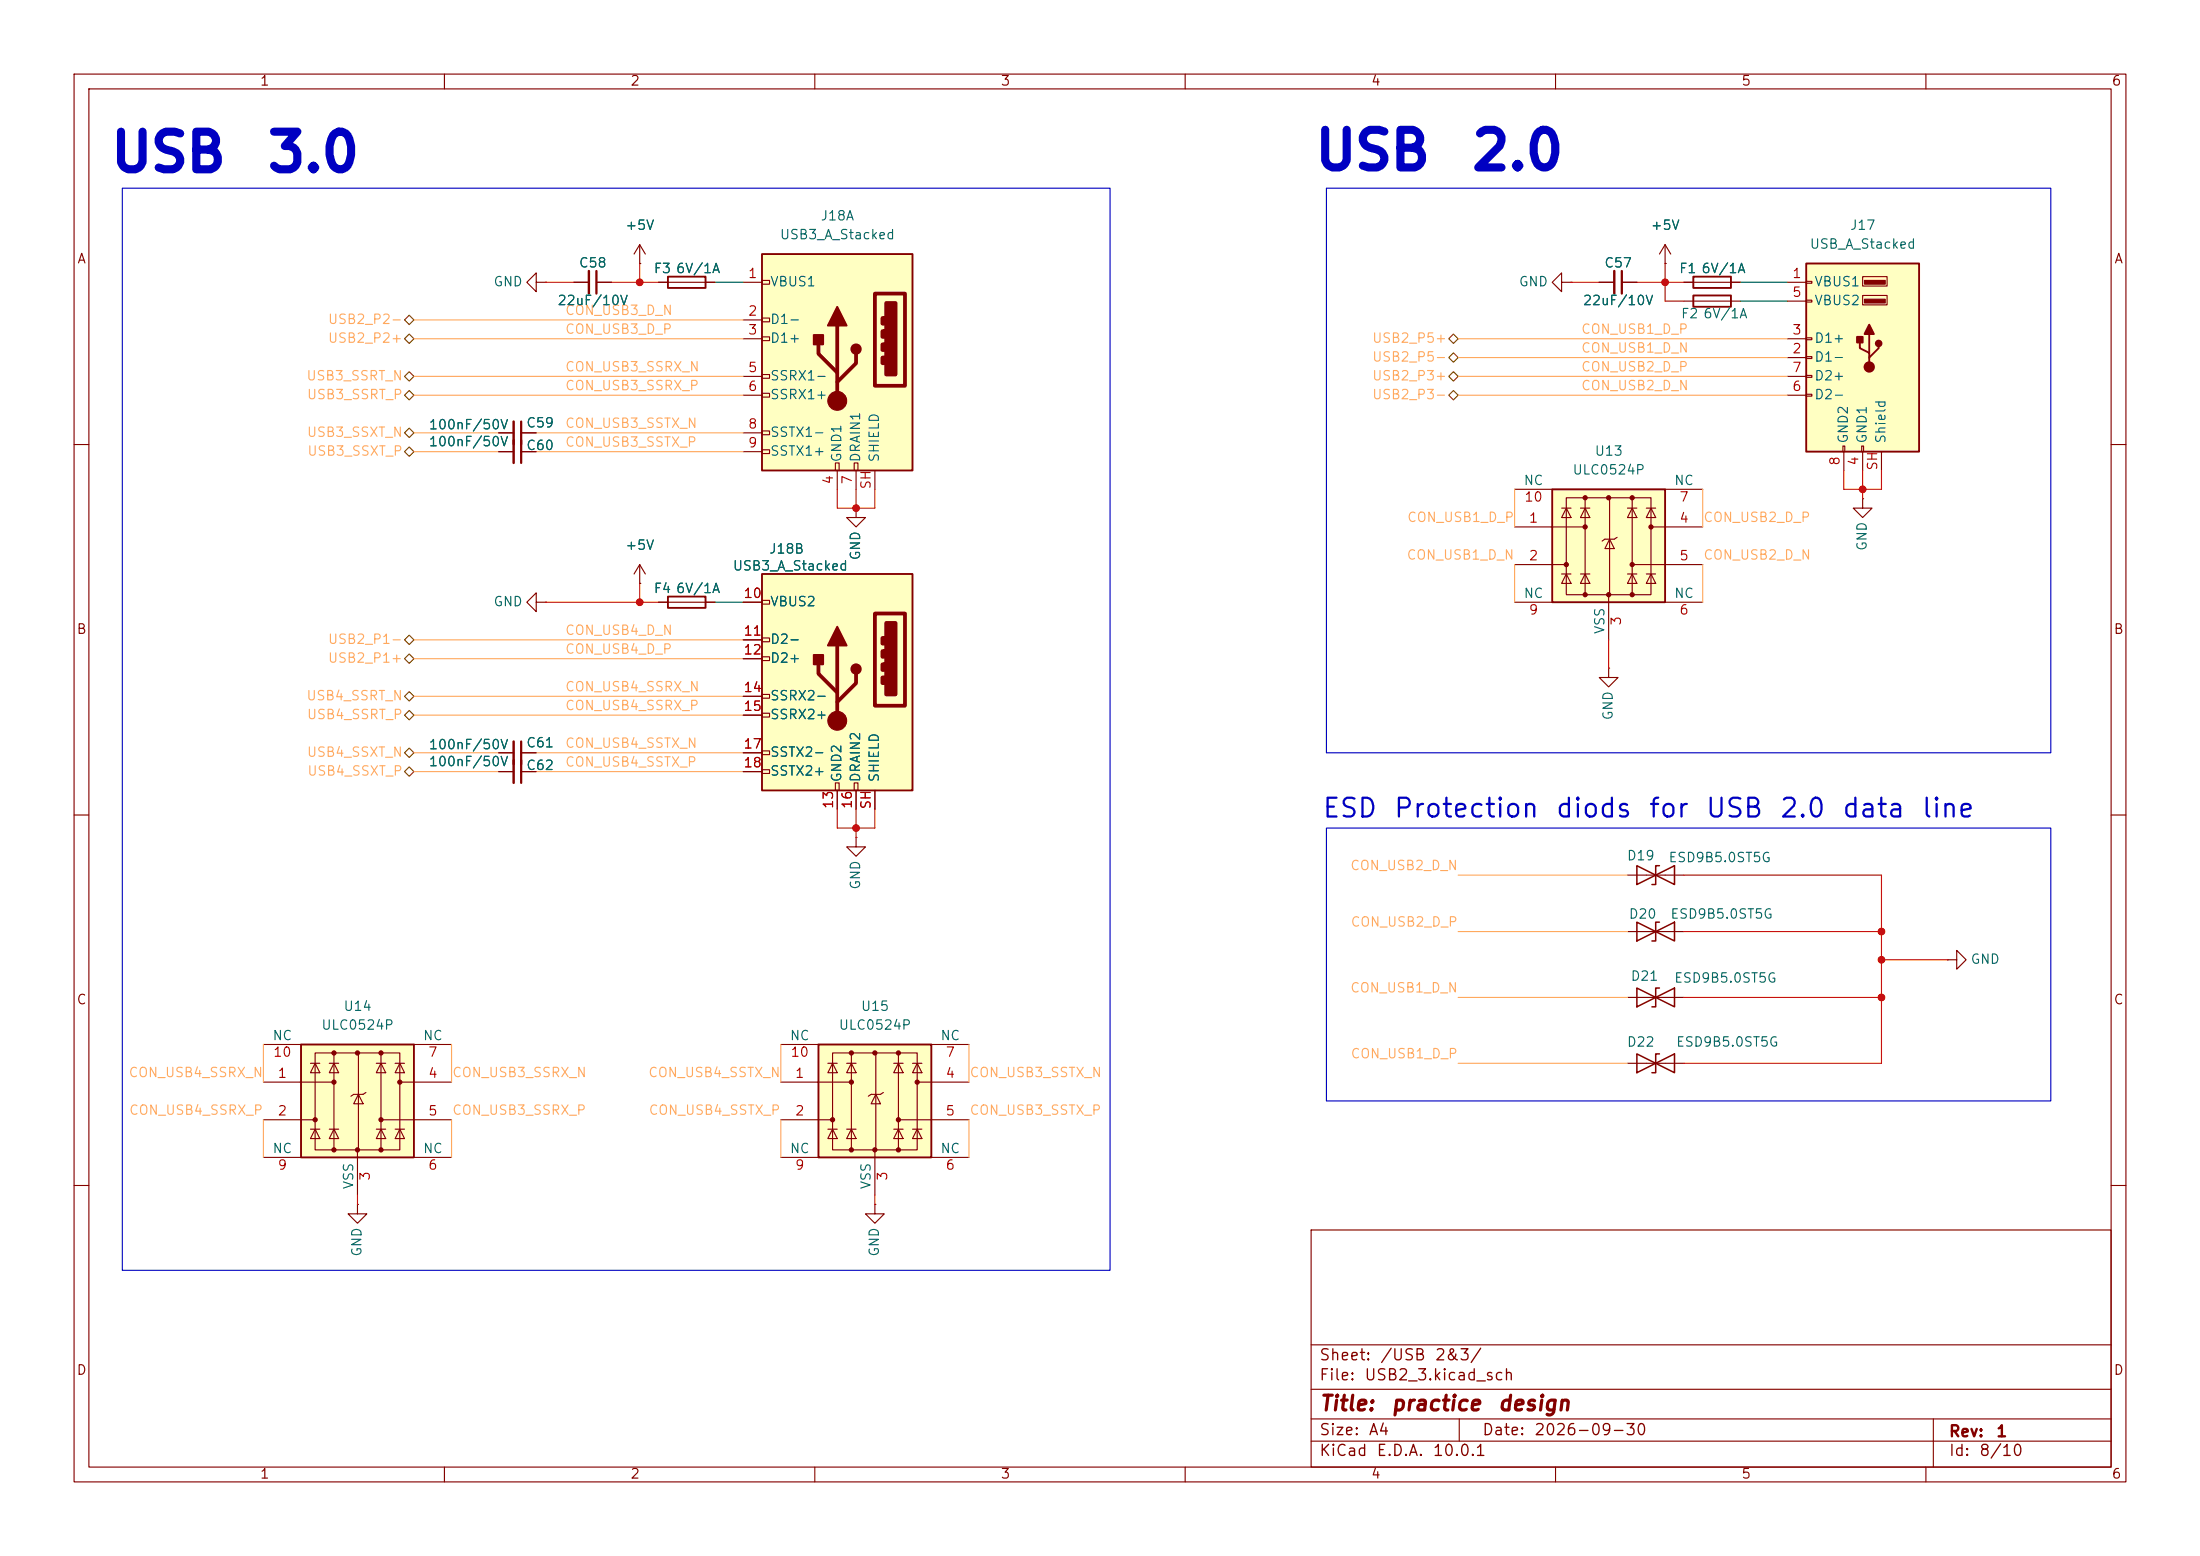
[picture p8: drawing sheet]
<svg xmlns="http://www.w3.org/2000/svg" width="297mm" height="210mm" viewBox="0 0 297 210" stroke-linecap="round" stroke-linejoin="round" font-family="sans-serif">
<g fill="none" stroke="#840000" stroke-width=".15">
<path d="M10 10h277v190h-277zM12 12h273v186h-273zM60 10v2M110 10v2M160 10v2M210 10v2M260 10v2M210.8 38.1v-1.3l-1.3 1.3 1.3 1.3v-1.3h1.3M212.1 38.1h.1M224.8 35.6h.1M224.8 33l-.8 1.3M224.8 33l.8 1.3"/>
<path d="M224.8 33v2.6M67.3 58.4h2M70.4 58.4h2M10 60h2M67.3 61h2M70.4 61h2M86.4 78.7h.1M86.4 76.2l-.8 1.3M86.4 76.2l.7 1.3M86.4 76.2v2.5M115.6 68.6v1.3h1.2l-1.2 1.2-1.3-1.2h1.3M115.6 68.6h.1"/>
<path d="M285 60h2M72.4 81.3v-1.3l-1.3 1.3 1.3 1.3v-1.3h1.3M73.7 81.3h.1M88.9 81.3h7.6M217.2 90.2v1.2h1.2l-1.2 1.3-1.3-1.3h1.3M217.2 90.2h.1M10 110h2M285 110h2M10 160h2M177 166h108v32h-108zM285 160h2M60 198v2"/>
<path d="M110 198v2M160 198v2M177 194.5h108M177 191.5h108M177 187.5h108M177 181.5h108M197 191.5v3M210 198v2M260 198v2M261 191.5v6.5"/>
</g>
<path d="M70.4 56.9v5.6" fill="none" stroke="#840000" stroke-width=".3"/>
<path d="M69.3 56.9v5.6" fill="none" stroke="#840000" stroke-width=".33"/>
<path d="M90.2 80.5h5v1.5h-5z" fill="none" stroke="#840000" stroke-width=".25"/>
<path d="M102.9 77.5h20.3v29.2h-20.3z" fill="#ffffc2"/>
<path d="M110.5 89.7v1.2l2.5 2.6M113 87.1v10.2M115.6 90.9v1.3l-2.6 2.5M118.1 82.8h4.1v12.5h-4.1zM119.1 86.1h.3v.8h-.3zM119.1 87.9h.3v.7h-.3zM119.1 89.7h.3v.7h-.3zM119.1 91.4h.3v.8h-.3z" fill="none" stroke="#840000" stroke-width=".51"/>
<path d="M119.6 84.1h1.3v9.6h-1.3z" fill="#840000" stroke="#840000" stroke-width=".51"/>
<g fill="none" stroke="#840000" stroke-width=".15">
<path d="M100.3 81.3h2.6M100.3 86.4h2.6M100.3 88.9h2.6M100.3 94h2.6M100.3 96.5h2.6M102.9 81h1v.5h-1zM102.9 86.1h1v.5h-1zM102.9 88.6h1v.6h-1zM102.9 93.7h1v.5h-1zM102.9 96.3h1v.5h-1zM100.3 101.6h2.6M100.3 104.1h2.6"/>
<path d="M102.9 101.3h1v.6h-1zM102.9 103.9h1v.5h-1zM112.8 105.7h.5v1h-.5zM113 106.7v2.5M115.3 105.7h.5v1h-.5zM115.6 106.7v2.5M118.1 106.7v2.5"/>
</g>
<path d="M102.9 77.5h20.3v29.2h-20.3z" fill="none" stroke="#840000" stroke-width=".25"/>
<g fill="#840000" stroke="#840000" stroke-width=".25">
<path d="M113 84.6l1.3 2.5h-2.5z"/>
<path d="M109.9 88.4h1.2v1.3h-1.2z"/>
<circle cx="115.6" cy="90.3" r=".63"/>
</g>
<circle cx="113" cy="97.3" r="1.27" fill="#840000" stroke="#840000" stroke-width=".15"/>
<path d="M110.5 141h15.2v15.2h-15.2z" fill="#ffffc2"/>
<g fill="none" stroke="#840000" stroke-width=".15">
<path d="M227.3 40.6h7.6M105.4 146.1h9.5M105.4 151.1h7M105.4 156.2h5.1M105.4 141h5.1M111.8 143.5h1.2M111.8 152.4h1.2M112.4 142.1h11.4v13.1h-11.4zM112.4 143.5l.6 1.3h-1.2zM112.4 152.4l.6 1.3h-1.2zM114.3 143.5h1.3M114.3 152.4h1.3"/>
<path d="M114.9 143.5l.7 1.3h-1.3zM114.9 152.4l.7 1.3h-1.3zM114.9 142.1v13.1M118.1 155.2v6.1M118.2 147.7l.7 1.3h-1.3zM118.2 142.1v13.1M119.3 147.4l-.4 .3h-1.3l-.4 .3M120.6 143.5h1.3M120.6 152.4h1.3M121.3 143.5l.6 1.3h-1.3zM121.3 152.4l.6 1.3h-1.3zM121.3 142.1v13.1"/>
<path d="M121.3 151.1h9.5M123.2 143.5h1.3M123.2 152.4h1.3M123.8 143.5l.7 1.3h-1.3zM123.8 152.4l.7 1.3h-1.3zM123.8 146.1h7M125.7 156.2h5.1M125.7 141h5.1M48.3 162.6v1.2h1.2l-1.2 1.3-1.3-1.3h1.3M48.3 162.6h.1M118.1 162.6v1.2h1.3l-1.3 1.3-1.3-1.3h1.3M118.1 162.6h.1"/>
</g>
<path d="M228.6 39.9h5.1v1.5h-5.1zM110.5 141h15.2v15.2h-15.2z" fill="none" stroke="#840000" stroke-width=".25"/>
<g fill="#840000" stroke="#840000" stroke-width=".15">
<circle cx="112.4" cy="151.1" r=".28"/>
<circle cx="114.9" cy="142.1" r=".28"/>
<circle cx="114.9" cy="146.1" r=".28"/>
<circle cx="114.9" cy="155.2" r=".28"/>
<circle cx="118.1" cy="142.1" r=".28"/>
<circle cx="118.1" cy="155.2" r=".28"/>
<circle cx="121.3" cy="142.1" r=".28"/>
<circle cx="121.3" cy="151.1" r=".28"/>
<circle cx="121.3" cy="155.2" r=".28"/>
<circle cx="123.8" cy="146.1" r=".28"/>
</g>
<path d="M243.8 35.6h15.3v25.4h-15.3z" fill="#ffffc2"/>
<path d="M243.8 35.6h15.3v25.4h-15.3zM251.1 45.7v1.3l1.2 .6v.7M252.3 45.1v2.5M253.6 46.4v.6l-1.3 1.3v.6" fill="none" stroke="#840000" stroke-width=".25"/>
<g fill="#840000" stroke="#840000" stroke-width=".25">
<path d="M252.3 43.8l.7 1.3h-1.3z"/>
<path d="M250.7 45.5h.8v.7h-.8z"/>
<circle cx="253.6" cy="46.4" r=".38"/>
<circle cx="252.3" cy="49.5" r=".63"/>
</g>
<g fill="#840000" stroke="#840000" stroke-width=".15">
<path d="M251.7 37.8h2.8v.6h-2.8z"/>
<path d="M251.7 40.4h2.8v.5h-2.8z"/>
</g>
<g fill="none" stroke="#840000" stroke-width=".15">
<path d="M241.3 38.1h2.5M243.8 38h.8v.2h-.8zM251.5 37.3h3.3v1.3h-3.3zM251.5 39.9h3.3v1.2h-3.3zM241.3 48.3h2.5M241.3 45.7h2.5M241.3 40.6h2.5M241.3 53.3h2.5M241.3 50.8h2.5M243.8 40.5h.8v.3h-.8zM243.8 45.6h.8v.2h-.8zM243.8 48.1h.8v.3h-.8z"/>
<path d="M243.8 50.7h.8v.2h-.8zM243.8 53.2h.8v.3h-.8zM248.8 60.2h.2v.8h-.2zM248.9 61v2.5M251.3 60.2h.3v.8h-.3zM251.5 67.3v1.3h1.2l-1.2 1.3-1.3-1.3h1.3M251.5 67.3h.1M251.5 61v2.5M254 61v2.5"/>
</g>
<path d="M102.9 34.3h20.3v29.2h-20.3z" fill="#ffffc2"/>
<path d="M118.1 39.6h4.1v12.5h-4.1zM110.5 46.5v1.3l2.5 2.5M113 43.9v10.2M115.6 47.8v1.2l-2.6 2.6M119.1 42.9h.3v.8h-.3zM119.1 44.7h.3v.8h-.3zM119.1 46.5h.3v.7h-.3zM119.1 48.3h.3v.7h-.3z" fill="none" stroke="#840000" stroke-width=".51"/>
<path d="M119.6 40.9h1.3v9.6h-1.3z" fill="#840000" stroke="#840000" stroke-width=".51"/>
<g fill="none" stroke="#840000" stroke-width=".15">
<path d="M100.3 38.1h2.6M102.9 37.8h1v.6h-1zM100.3 43.2h2.6M100.3 45.7h2.6M100.3 50.8h2.6M100.3 53.3h2.6M100.3 58.4h2.6M102.9 42.9h1v.5h-1zM102.9 45.5h1v.5h-1zM102.9 50.5h1v.6h-1zM102.9 53.1h1v.5h-1zM102.9 58.2h1v.5h-1z"/>
<path d="M100.3 61h2.6M102.9 60.7h1v.5h-1zM112.8 62.5h.5v1h-.5zM113 63.5v2.5M115.3 62.5h.5v1h-.5zM115.6 63.5v2.5M118.1 63.5v2.5"/>
</g>
<path d="M102.9 34.3h20.3v29.2h-20.3z" fill="none" stroke="#840000" stroke-width=".25"/>
<g fill="#840000" stroke="#840000" stroke-width=".25">
<path d="M113 41.4l1.3 2.5h-2.5z"/>
<path d="M109.9 45.2h1.2v1.3h-1.2z"/>
<circle cx="115.6" cy="47.1" r=".63"/>
</g>
<circle cx="113" cy="54.1" r="1.27" fill="#840000" stroke="#840000" stroke-width=".15"/>
<path d="M209.5 66h15.3v15.3h-15.3z" fill="#ffffc2"/>
<g fill="none" stroke="#840000" stroke-width=".15">
<path d="M72.4 38.1v-1.3l-1.3 1.3 1.3 1.3v-1.3h1.3M73.7 38.1h.1M86.4 35.6h.1M86.4 33l-.8 1.3M86.4 33l.7 1.3M86.4 33v2.6M88.9 38.1h7.6M215.9 38.1h2M218.9 38.1h2.1M227.3 38.1h7.6M204.5 71.1h9.5M204.5 76.2h7"/>
<path d="M204.5 66h5M210.8 68.6h1.3M210.8 77.5h1.3M211.5 67.2h11.4v13.1h-11.4zM211.5 68.6l.6 1.3h-1.3zM211.5 77.5l.6 1.2h-1.3zM213.4 68.6h1.2M213.4 77.5h1.2M214 68.6l.6 1.3h-1.2zM214 77.5l.6 1.2h-1.2zM214 67.2v13.1M217.3 72.8l.6 1.2h-1.2z"/>
<path d="M217.3 67.2v13.1M218.3 72.5l-.4 .3h-1.2l-.4 .2M219.7 68.6h1.3M219.7 77.5h1.3M220.3 68.6l.7 1.3h-1.3zM220.3 77.5l.7 1.2h-1.3zM220.3 67.2v13.1M220.3 76.2h9.6M222.2 68.6h1.3M222.2 77.5h1.3M222.9 68.6l.6 1.3h-1.3zM222.9 77.5l.6 1.2h-1.3z"/>
<path d="M222.9 71.1h7M224.8 66h5.1M204.5 81.3h5M217.2 80.3v6.1M224.8 81.3h5.1M67.3 101.6h2M70.4 101.6h2M115.6 113v1.3h1.2l-1.2 1.3-1.3-1.3h1.3M115.6 113h.1"/>
</g>
<path d="M90.2 37.3h5v1.6h-5zM228.6 37.3h5.1v1.6h-5.1zM209.5 66h15.3v15.3h-15.3z" fill="none" stroke="#840000" stroke-width=".25"/>
<g fill="#840000" stroke="#840000" stroke-width=".15">
<circle cx="211.5" cy="76.2" r=".28"/>
<circle cx="214" cy="67.2" r=".28"/>
<circle cx="214" cy="71.1" r=".28"/>
<circle cx="214" cy="80.3" r=".28"/>
<circle cx="217.2" cy="67.2" r=".28"/>
<circle cx="217.2" cy="80.3" r=".28"/>
<circle cx="220.3" cy="67.2" r=".28"/>
<circle cx="220.3" cy="76.2" r=".28"/>
<circle cx="220.3" cy="80.3" r=".28"/>
<circle cx="222.9" cy="71.1" r=".28"/>
</g>
<path d="M218.9 36.6v3M70.4 100.1v3" fill="none" stroke="#840000" stroke-width=".3"/>
<path d="M217.9 36.6v3M69.3 100.1v3" fill="none" stroke="#840000" stroke-width=".33"/>
<path d="M40.6 141h15.3v15.2h-15.3z" fill="#ffffc2"/>
<g fill="none" stroke="#840000" stroke-width=".15">
<path d="M77.5 38.1h2M80.5 38.1h2M86.4 35.6h.1M88.9 38.1h1.3M95.2 38.1h1.3M215.9 38.1h2M218.9 38.1h2.1M224.8 35.6h.1M227.3 38.1h1.3M233.7 38.1h1.2M67.3 58.4h2M70.4 58.4h2"/>
<path d="M67.3 61h2M70.4 61h2M86.4 78.7h.1M115.6 68.6h.1M88.9 81.3h1.3M95.2 81.3h1.3M100.3 81.3h2.6M100.3 86.4h2.6M100.3 88.9h2.6M100.3 94h2.6M100.3 96.5h2.6M67.3 104.1h2"/>
<path d="M67.3 101.6h2M70.4 104.1h2M70.4 101.6h2M100.3 104.1h2.6M100.3 101.6h2.6M113 106.7v2.5M115.6 106.7v2.5M118.1 106.7v2.5M219.7 118.1h7.6M219.7 125.7h7.6M219.7 134.6h7.6M262.9 129.5h1.3v-1.2l1.2 1.2-1.2 1.3v-1.3"/>
<path d="M262.9 129.5h.1M35.6 146.1h9.5M35.6 151.1h6.9M35.6 156.2h5M35.6 141h5M41.9 143.5h1.3M41.9 152.4h1.3M42.5 142.1h11.5v13.1h-11.5zM42.5 143.5l.7 1.3h-1.3zM42.5 152.4l.7 1.3h-1.3zM44.4 143.5h1.3M44.4 152.4h1.3"/>
<path d="M45.1 143.5l.6 1.3h-1.3zM45.1 152.4l.6 1.3h-1.3zM45.1 142.1v13.1M48.3 155.2v6.1M48.4 147.7l.6 1.3h-1.2zM48.4 142.1v13.1M49.4 147.4l-.4 .3h-1.2l-.4 .3M50.8 143.5h1.3M50.8 152.4h1.3M51.4 143.5l.7 1.3h-1.3zM51.4 152.4l.7 1.3h-1.3zM51.4 142.1v13.1"/>
<path d="M51.4 151.1h9.6M53.3 143.5h1.3M53.3 152.4h1.3M54 143.5l.6 1.3h-1.3zM54 152.4l.6 1.3h-1.3zM54 146.1h7M55.9 156.2h5.1M55.9 141h5.1M219.7 143.5h7.6"/>
</g>
<path d="M40.6 141h15.3v15.2h-15.3z" fill="none" stroke="#840000" stroke-width=".25"/>
<g fill="#840000" stroke="#840000" stroke-width=".15">
<circle cx="42.5" cy="151.1" r=".28"/>
<circle cx="45.1" cy="142.1" r=".28"/>
<circle cx="45.1" cy="146.1" r=".28"/>
<circle cx="45.1" cy="155.2" r=".28"/>
<circle cx="48.3" cy="142.1" r=".28"/>
<circle cx="48.3" cy="155.2" r=".28"/>
<circle cx="51.4" cy="142.1" r=".28"/>
<circle cx="51.4" cy="151.1" r=".28"/>
<circle cx="51.4" cy="155.2" r=".28"/>
<circle cx="54" cy="146.1" r=".28"/>
</g>
<path d="M80.5 36.6v3M70.4 102.6v3.1" fill="none" stroke="#840000" stroke-width=".3"/>
<path d="M79.5 36.6v3M69.3 102.6v3.1" fill="none" stroke="#840000" stroke-width=".33"/>
<path d="M221 116.8l2.5 1.3-2.5 1.3zM223.5 118.1l2.6-1.3v2.6zM224 116.8h-.5v2.6h-.5M221 124.5l2.5 1.2-2.5 1.3zM221 133.4l2.5 1.2-2.5 1.3zM223.5 125.7l2.6-1.2v2.5zM223.5 134.6l2.6-1.2v2.5zM224 124.5h-.5v2.5h-.5M224 133.4h-.5v2.5h-.5M221 142.2l2.5 1.3-2.5 1.3zM223.5 143.5l2.6-1.3v2.6zM224 142.2h-.5v2.6h-.5" fill="none" stroke="#840000" stroke-width=".2"/>
<g fill="none" stroke="#725600" stroke-width=".15">
<path d="M54.6 50.8l.6-.6 .7 .6-.7 .6zM54.6 53.3l.6-.6 .7 .6-.7 .7zM54.6 58.4l.6-.6 .7 .6-.7 .7zM54.6 45.7l.6-.6 .7 .6-.7 .7zM55.2 42.5l.7 .7-.7 .6-.6-.6zM195.6 53.3l.6-.6 .6 .6-.6 .7zM195.6 50.8l.6-.6 .6 .6-.6 .6zM195.6 45.7l.6-.6 .6 .6-.6 .7zM195.6 48.3l.6-.7 .6 .7-.6 .6zM54.6 61l.6-.7 .7 .7-.7 .6zM54.6 86.4l.6-.7 .7 .7-.7 .6zM54.6 88.9l.6-.6 .7 .6-.7 .6z"/>
<path d="M54.6 94l.6-.7 .7 .7-.7 .6zM54.6 96.5l.6-.6 .7 .6-.7 .7zM54.6 104.1l.6-.6 .7 .6-.7 .7zM54.6 101.6l.6-.6 .7 .6-.7 .6z"/>
</g>
<g fill="none" stroke="#ffa95e" stroke-width=".15">
<path d="M55.9 45.7h44.4M55.9 50.8h44.4M55.9 53.3h44.4M55.9 43.2h44.4M55.9 58.4h11.4M72.4 58.4h27.9M196.8 45.7h44.5M196.8 50.8h44.5M196.8 53.3h44.5M196.8 48.3h44.5M55.9 61h11.4M72.4 61h27.9"/>
<path d="M204.5 66v5.1M204.5 76.2v5.1M229.9 66v5.1M229.9 76.2v5.1M55.9 86.4h44.4M55.9 88.9h44.4M55.9 96.5h44.4M55.9 94h44.4M55.9 101.6h11.4M55.9 104.1h11.4M72.4 101.6h27.9M72.4 104.1h27.9"/>
<path d="M196.8 118.1h22.9M196.8 125.7h22.9M196.8 134.6h22.9M35.6 141v5.1M35.6 151.1v5.1M61 141v5.1M61 151.1v5.1M105.4 141v5.1M105.4 151.1v5.1M130.8 141v5.1M130.8 151.1v5.1M196.8 143.5h22.9"/>
</g>
<g fill="none" stroke="#ff030b" stroke-width=".15">
<path d="M73.7 38.1h3.8M82.5 38.1h6.4M86.4 35.6v2.5M212.1 38.1h3.8M221 38.1h6.3M224.8 35.6v5h2.5M86.4 78.7v2.6M113 66v2.6h5.1v-2.6M115.6 66v2.6M248.9 63.5v2.5h5.1v-2.5M251.5 63.5v3.8M73.7 81.3h15.2"/>
<path d="M217.2 86.4v3.8M113 109.2v2.6h5.1v-2.6M115.6 109.2v3.8M227.3 118.1h26.7v25.4h-26.7M227.3 125.7h26.7M227.3 134.6h26.7M254 129.5h8.9M48.3 161.3v1.3M118.1 161.3v1.3"/>
</g>
<path d="M96.5 38.1h3.8M234.9 38.1h6.4M234.9 40.6h6.4M96.5 81.3h3.8" fill="none" stroke="#009600" stroke-width=".15"/>
<path d="M16.5 25.4h133.4v146.1h-133.4zM179.1 25.4h97.8v76.2h-97.8zM179.1 111.8h97.8v36.8h-97.8z" fill="none" stroke="#0000c2" stroke-width=".15"/>
<g fill="#ff030b" stroke="#ff030b" stroke-width=".14">
<circle cx="251.5" cy="66" r=".46"/>
<circle cx="224.8" cy="38.1" r=".46"/>
<circle cx="86.4" cy="38.1" r=".46"/>
<circle cx="115.6" cy="68.6" r=".46"/>
<circle cx="86.4" cy="81.3" r=".46"/>
<circle cx="254" cy="125.7" r=".46"/>
<circle cx="254" cy="134.6" r=".46"/>
<circle cx="254" cy="129.5" r=".46"/>
<circle cx="115.6" cy="111.8" r=".46"/>
</g>
<g font-size="5.1" fill="#0000c2">
<text x="14.6" y="24.4">USB</text>
<text x="35.8" y="24.4">3.0</text>
<text x="177.2" y="24.1">USB</text>
<text x="198.3" y="24.1">2.0</text>
</g>
<g font-size="2.5" fill="#0000c2">
<text x="178.4" y="111">ESD</text>
<text x="188" y="111">Protection</text>
<text x="209.9" y="111">diods</text>
<text x="222.4" y="111">for</text>
<text x="230.1" y="111">USB</text>
<text x="240.1" y="111">2.0</text>
<text x="248.5" y="111">data</text>
<text x="259.2" y="111">line</text>
</g>
<g font-size="2" fill="#840000">
<text x="178" y="190.9">Title:</text>
<text x="187.7" y="190.9">practice</text>
<text x="202.1" y="190.9">design</text>
</g>
<g font-size="1.5" fill="#840000">
<text x="178" y="184">Sheet:</text>
<text x="186.2" y="184">/USB</text>
<text x="193.6" y="184">2&amp;3/</text>
<text x="178" y="186.7">File:</text>
<text x="184.1" y="186.7">USB2_3.kicad_sch</text>
<text x="178" y="196.9">KiCad</text>
<text x="178" y="194.1">Size:</text>
<text x="184.7" y="194.1">A4</text>
<text x="185.7" y="196.9">E.D.A.</text>
<text x="193.3" y="196.9">10.0.1</text>
<text x="200" y="194.1">Date:</text>
<text x="207" y="194.1">2026-09-30</text>
<text x="263" y="194.3">Rev:</text>
<text x="263" y="196.9">Id:</text>
<text x="267.1" y="196.9">8/10</text>
<text x="269.4" y="194.3">1</text>
</g>
<g font-size="1.3" fill="#840000">
<text x="35" y="11.9">1</text>
<text x="85" y="11.9">2</text>
<text x="135" y="11.9">3</text>
<text x="185" y="11.9">4</text>
<text x="235" y="11.9">5</text>
<text x="285" y="11.9">6</text>
<text x="10.3" y="35.9">A</text>
<text x="285.3" y="35.9">A</text>
<text x="10.3" y="85.9">B</text>
<text x="285.3" y="85.9">B</text>
<text x="10.3" y="135.9">C</text>
<text x="285.3" y="135.9">C</text>
<text x="10.3" y="185.9">D</text>
<text x="285.3" y="185.9">D</text>
<text x="35" y="199.9">1</text>
<text x="85" y="199.9">2</text>
<text x="135" y="199.9">3</text>
<text x="185" y="199.9">4</text>
<text x="235" y="199.9">5</text>
<text x="285" y="199.9">6</text>
</g>
<g font-size="1.3" fill="#006464">
<text x="84.3" y="31.3">+5V</text>
<text x="105.2" y="32.6">USB3_A_Stacked</text>
<text x="110.7" y="30.1">J18A</text>
<text x="222.8" y="31.3">+5V</text>
<text x="244.2" y="33.9">USB_A_Stacked</text>
<text x="249.7" y="31.3">J17</text>
<text x="66.5" y="39">GND</text>
<text x="75.2" y="41.5">22uF/10V</text>
<text x="78.1" y="36.4">C58</text>
<text x="88.2" y="37.2">F3</text>
<text x="91.2" y="37.2">6V/1A</text>
<text x="103.9" y="39">VBUS1</text>
<text x="205" y="39">GND</text>
<text x="213.6" y="41.5">22uF/10V</text>
<text x="216.5" y="36.4">C57</text>
<text x="226.6" y="37.2">F1</text>
<text x="229.6" y="37.2">6V/1A</text>
<text x="244.9" y="39">VBUS1</text>
<text x="244.9" y="41.5">VBUS2</text>
<text x="103.9" y="44">D1-</text>
<text x="103.9" y="46.6">D1+</text>
<text x="226.8" y="43.3">F2</text>
<text x="229.9" y="43.3">6V/1A</text>
<text x="244.9" y="46.6">D1+</text>
<text x="103.9" y="51.7">SSRX1-</text>
<text x="244.9" y="49.1">D1-</text>
<text x="244.9" y="51.7">D2+</text>
<text x="57.8" y="58.3">100nF/50V</text>
<text x="71" y="58">C59</text>
<text x="103.9" y="54.2">SSRX1+</text>
<text x="103.9" y="59.3">SSTX1-</text>
<text x="244.9" y="54.2">D2-</text>
<text x="249.8" y="59.9" transform="rotate(-90 249.8 59.9)">GND2</text>
<text x="252.3" y="59.9" transform="rotate(-90 252.3 59.9)">GND1</text>
<text x="254.9" y="59.9" transform="rotate(-90 254.9 59.9)">Shield</text>
<text x="57.8" y="60.6">100nF/50V</text>
<text x="71" y="61.1">C60</text>
<text x="103.9" y="61.8">SSTX1+</text>
<text x="113.9" y="62.5" transform="rotate(-90 113.9 62.5)">GND1</text>
<text x="116.4" y="62.5" transform="rotate(-90 116.4 62.5)">DRAIN1</text>
<text x="119" y="62.5" transform="rotate(-90 119 62.5)">SHIELD</text>
<text x="205.6" y="65.8">NC</text>
<text x="212.2" y="64.4">ULC0524P</text>
<text x="215.2" y="61.8">U13</text>
<text x="225.9" y="65.8">NC</text>
<text x="84.3" y="74.5">+5V</text>
<text x="98.8" y="77.3">USB3_A_Stacked</text>
<text x="103.7" y="75">J18B</text>
<text x="116.4" y="75.7" transform="rotate(-90 116.4 75.7)">GND</text>
<text x="252.3" y="74.4" transform="rotate(-90 252.3 74.4)">GND</text>
<text x="66.5" y="82.1">GND</text>
<text x="88.2" y="80.4">F4</text>
<text x="91.2" y="80.4">6V/1A</text>
<text x="103.9" y="82.1">VBUS2</text>
<text x="205.6" y="81">NC</text>
<text x="225.9" y="81">NC</text>
<text x="103.9" y="87.2">D2-</text>
<text x="103.9" y="89.8">D2+</text>
<text x="216.9" y="85.7" transform="rotate(-90 216.9 85.7)">VSS</text>
<text x="103.9" y="94.8">SSRX2-</text>
<text x="57.8" y="101.4">100nF/50V</text>
<text x="71" y="101.2">C61</text>
<text x="103.9" y="97.4">SSRX2+</text>
<text x="218" y="97.3" transform="rotate(-90 218 97.3)">GND</text>
<text x="57.8" y="103.7">100nF/50V</text>
<text x="71" y="104.2">C62</text>
<text x="103.9" y="102.5">SSTX2-</text>
<text x="103.9" y="105">SSTX2+</text>
<text x="113.9" y="105.7" transform="rotate(-90 113.9 105.7)">GND2</text>
<text x="116.4" y="105.7" transform="rotate(-90 116.4 105.7)">DRAIN2</text>
<text x="119" y="105.7" transform="rotate(-90 119 105.7)">SHIELD</text>
<text x="219.5" y="116.4">D19</text>
<text x="225.2" y="116.7">ESD9B5.0ST5G</text>
<text x="116.4" y="120.2" transform="rotate(-90 116.4 120.2)">GND</text>
<text x="219.8" y="124.3">D20</text>
<text x="225.4" y="124.3">ESD9B5.0ST5G</text>
<text x="265.9" y="130.4">GND</text>
<text x="46.3" y="136.8">U14</text>
<text x="116.1" y="136.8">U15</text>
<text x="220" y="132.7">D21</text>
<text x="225.9" y="132.9">ESD9B5.0ST5G</text>
<text x="36.7" y="140.7">NC</text>
<text x="43.3" y="139.3">ULC0524P</text>
<text x="57" y="140.7">NC</text>
<text x="106.5" y="140.7">NC</text>
<text x="113.1" y="139.3">ULC0524P</text>
<text x="126.9" y="140.7">NC</text>
<text x="219.5" y="141.6">D22</text>
<text x="226.2" y="141.6">ESD9B5.0ST5G</text>
<text x="36.7" y="156">NC</text>
<text x="57" y="156">NC</text>
<text x="106.5" y="156">NC</text>
<text x="126.9" y="156">NC</text>
<text x="48" y="160.6" transform="rotate(-90 48 160.6)">VSS</text>
<text x="117.9" y="160.6" transform="rotate(-90 117.9 160.6)">VSS</text>
<text x="49.1" y="169.7" transform="rotate(-90 49.1 169.7)">GND</text>
<text x="119" y="169.7" transform="rotate(-90 119 169.7)">GND</text>
</g>
<g font-size="1.3" fill="#a90000">
<text x="100.9" y="37.8">1</text>
<text x="241.9" y="37.8">1</text>
<text x="241.9" y="40.4">5</text>
<text x="100.9" y="42.9">2</text>
<text x="100.9" y="45.5">3</text>
<text x="241.9" y="45.5">3</text>
<text x="100.9" y="50.5">5</text>
<text x="100.9" y="53.1">6</text>
<text x="241.9" y="48">2</text>
<text x="241.9" y="53.1">6</text>
<text x="241.9" y="50.5">7</text>
<text x="100.9" y="58.2">8</text>
<text x="100.9" y="60.7">9</text>
<text x="112.8" y="65.5" transform="rotate(-90 112.8 65.5)">4</text>
<text x="115.3" y="65.5" transform="rotate(-90 115.3 65.5)">7</text>
<text x="248.7" y="62.9" transform="rotate(-90 248.7 62.9)">8</text>
<text x="251.2" y="62.9" transform="rotate(-90 251.2 62.9)">4</text>
<text x="253.7" y="63.6" transform="rotate(-90 253.7 63.6)">SH</text>
<text x="117.9" y="66.1" transform="rotate(-90 117.9 66.1)">SH</text>
<text x="205.7" y="68">10</text>
<text x="206.3" y="70.9">1</text>
<text x="226.6" y="70.9">4</text>
<text x="226.6" y="68">7</text>
<text x="206.3" y="75.9">2</text>
<text x="226.6" y="75.9">5</text>
<text x="100.3" y="81">10</text>
<text x="206.3" y="83.3">9</text>
<text x="226.6" y="83.3">6</text>
<text x="100.3" y="86.1">11</text>
<text x="100.3" y="88.6">12</text>
<text x="219.2" y="84.5" transform="rotate(-90 219.2 84.5)">3</text>
<text x="100.3" y="93.7">14</text>
<text x="100.3" y="96.3">15</text>
<text x="100.3" y="101.3">17</text>
<text x="100.3" y="103.9">18</text>
<text x="112.8" y="109.3" transform="rotate(-90 112.8 109.3)">13</text>
<text x="115.3" y="109.3" transform="rotate(-90 115.3 109.3)">16</text>
<text x="117.9" y="109.3" transform="rotate(-90 117.9 109.3)">SH</text>
<text x="36.8" y="143">10</text>
<text x="57.7" y="143">7</text>
<text x="106.6" y="143">10</text>
<text x="127.6" y="143">7</text>
<text x="37.4" y="145.8">1</text>
<text x="57.7" y="145.8">4</text>
<text x="107.2" y="145.8">1</text>
<text x="127.6" y="145.8">4</text>
<text x="37.4" y="150.9">2</text>
<text x="57.7" y="150.9">5</text>
<text x="107.2" y="150.9">2</text>
<text x="127.6" y="150.9">5</text>
<text x="37.4" y="158.2">9</text>
<text x="50.2" y="159.5" transform="rotate(-90 50.2 159.5)">3</text>
<text x="57.7" y="158.2">6</text>
<text x="107.2" y="158.2">9</text>
<text x="120.1" y="159.5" transform="rotate(-90 120.1 159.5)">3</text>
<text x="127.6" y="158.2">6</text>
</g>
<g font-size="1.3" fill="#ffa95e">
<text x="44.2" y="44">USB2_P2-</text>
<text x="44.2" y="46.6">USB2_P2+</text>
<text x="76.2" y="45.4">CON_USB3_D_P</text>
<text x="76.2" y="42.8">CON_USB3_D_N</text>
<text x="185.1" y="46.6">USB2_P5+</text>
<text x="213.4" y="45.4">CON_USB1_D_P</text>
<text x="213.4" y="47.9">CON_USB1_D_N</text>
<text x="41.3" y="51.7">USB3_SSRT_N</text>
<text x="76.2" y="53">CON_USB3_SSRX_P</text>
<text x="76.2" y="50.5">CON_USB3_SSRX_N</text>
<text x="185.1" y="51.7">USB2_P3+</text>
<text x="185.1" y="49.1">USB2_P5-</text>
<text x="213.4" y="50.5">CON_USB2_D_P</text>
<text x="213.4" y="53">CON_USB2_D_N</text>
<text x="41.3" y="54.2">USB3_SSRT_P</text>
<text x="41.3" y="59.3">USB3_SSXT_N</text>
<text x="76.2" y="58.1">CON_USB3_SSTX_N</text>
<text x="185.1" y="54.2">USB2_P3-</text>
<text x="41.4" y="61.8">USB3_SSXT_P</text>
<text x="76.2" y="60.6">CON_USB3_SSTX_P</text>
<text x="189.9" y="70.8">CON_USB1_D_P</text>
<text x="229.9" y="70.8">CON_USB2_D_P</text>
<text x="189.8" y="75.9">CON_USB1_D_N</text>
<text x="229.9" y="75.9">CON_USB2_D_N</text>
<text x="44.2" y="87.2">USB2_P1-</text>
<text x="44.2" y="89.8">USB2_P1+</text>
<text x="76.2" y="86">CON_USB4_D_N</text>
<text x="76.2" y="88.6">CON_USB4_D_P</text>
<text x="41.3" y="94.8">USB4_SSRT_N</text>
<text x="76.2" y="93.6">CON_USB4_SSRX_N</text>
<text x="41.3" y="97.4">USB4_SSRT_P</text>
<text x="76.2" y="101.3">CON_USB4_SSTX_N</text>
<text x="76.2" y="96.2">CON_USB4_SSRX_P</text>
<text x="41.3" y="102.5">USB4_SSXT_N</text>
<text x="41.4" y="105">USB4_SSXT_P</text>
<text x="76.2" y="103.8">CON_USB4_SSTX_P</text>
<text x="182.2" y="117.8">CON_USB2_D_N</text>
<text x="182.3" y="125.4">CON_USB2_D_P</text>
<text x="182.2" y="134.3">CON_USB1_D_N</text>
<text x="182.3" y="143.2">CON_USB1_D_P</text>
<text x="17.3" y="145.7">CON_USB4_SSRX_N</text>
<text x="61" y="145.7">CON_USB3_SSRX_N</text>
<text x="87.4" y="145.7">CON_USB4_SSTX_N</text>
<text x="130.8" y="145.7">CON_USB3_SSTX_N</text>
<text x="17.3" y="150.8">CON_USB4_SSRX_P</text>
<text x="61" y="150.8">CON_USB3_SSRX_P</text>
<text x="87.5" y="150.8">CON_USB4_SSTX_P</text>
<text x="130.8" y="150.8">CON_USB3_SSTX_P</text>
</g>
</svg>
